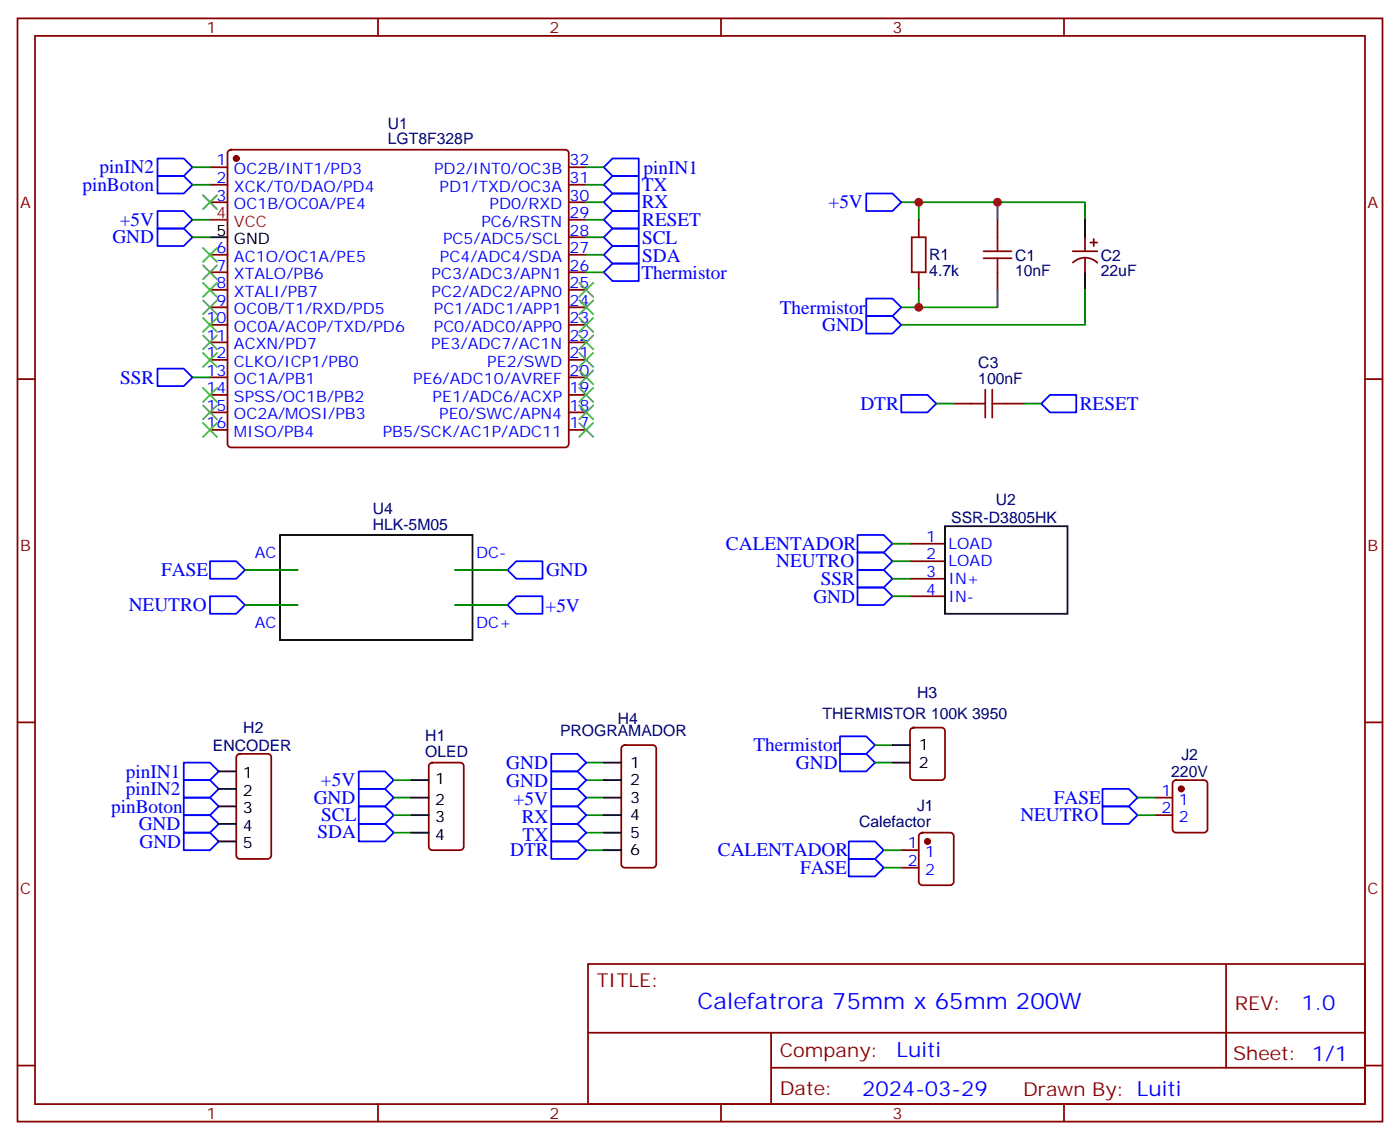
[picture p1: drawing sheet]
<svg xmlns="http://www.w3.org/2000/svg" width="282mm" height="230mm" viewBox="0 0 282 230" stroke-linecap="round" stroke-linejoin="round" font-family="sans-serif">
<g fill="none" stroke="#870000" stroke-width=".35">
<path d="M3.5 3.7h275.2v222.3h-275.2zM7.1 7.2h268.1v215.2h-268.1zM76.2 3.7v3.5M145.3 3.7v3.5M214.5 3.7v3.5M42.3 33.7h3.6M42.3 37.2h3.6M46.1 30.4l.5-.2h67.3a.71 .71 0 0 1 .8 .7v58.5a.76 .76 0 0 1-.8 .7h-67.3a.76 .76 0 0 1-.7-.7v-58.5zM114.7 33.7h3.5M114.7 37.2h3.5M42.3 40.7h3.6M42.3 51.3h3.6"/>
<path d="M42.3 54.9h3.6M42.3 58.4h3.6M114.7 40.7h3.5M114.7 51.3h3.5M114.7 54.9h3.5M114.7 58.4h3.5M114.7 47.8h3.5M114.7 44.3h3.5M185.2 44.3v3.5M185.2 54.9v3.5M201.1 44.3v3.5M201.1 54.9v3.5"/>
<path d="M216.3 50.6h4.9M216.3 52.9a3.5 3.5 0 0 1 4.9 0M218.7 47.8v2.8M218.7 52v2.9M219.8 48.9h1.4M220.5 48.2v1.4M3.5 76.4h3.6M42.3 61.9h3.6M42.3 65.4h3.6M42.3 69h3.6M42.3 72.5h3.6M42.3 76h3.6"/>
<path d="M42.3 79.6h3.6M114.7 61.9h3.5M114.7 65.4h3.5M114.7 69h3.5M114.7 72.5h3.5M114.7 76h3.5M114.7 79.6h3.5M275.2 76.4h3.5M42.3 83.1h3.6M42.3 86.6h3.6M114.7 83.1h3.5M114.7 86.6h3.5"/>
<path d="M192.3 81.3h3.5M202.8 81.3h3.6M52.9 114.8h7.1M91.7 114.8h7.1M183.4 109.5h7.1M183.4 113.1h7.1M183.4 116.6h7.1M52.9 121.9h7.1M91.7 121.9h7.1M183.4 120.1h7.1M3.5 145.5h3.6M47.9 152.1l.4-.2h5.7a.71 .71 0 0 1 .7 .7v19.7a.76 .76 0 0 1-.7 .7h-5.7a.76 .76 0 0 1-.7-.7v-19.7z"/>
<path d="M86.7 153.8l.4-.2h5.7a.71 .71 0 0 1 .7 .7v16.3a.76 .76 0 0 1-.7 .7h-5.7a.76 .76 0 0 1-.7-.7v-16.3zM125.5 150.3l.4-.2h5.7a.71 .71 0 0 1 .7 .7v23.3a.76 .76 0 0 1-.7 .7h-5.7a.76 .76 0 0 1-.7-.7v-23.3zM183.7 146.8l.4-.2h5.7a.71 .71 0 0 1 .7 .7v9.2a.76 .76 0 0 1-.7 .7h-5.7a.76 .76 0 0 1-.7-.7v-9.2zM236.6 157.4l.5-.2h5.6a.71 .71 0 0 1 .7 .7v9.1a.76 .76 0 0 1-.7 .7h-5.6a.76 .76 0 0 1-.7-.7v-9.1zM275.2 145.5h3.5M181.7 171.3h3.5M181.7 174.8h3.5M185.4 168l.5-.3h5.7a.71 .71 0 0 1 .7 .8v9.1a.76 .76 0 0 1-.7 .7h-5.7a.76 .76 0 0 1-.7-.7v-9.1zM232.8 160.7h3.6M232.8 164.2h3.6M118.5 194.2h156.7v28.2h-156.7zM247.2 194.2v20.9"/>
<path d="M3.5 214.7h3.6M118.6 208.1h156.4M155.4 215.1h119.6M155.4 208.1v14.1M275.2 214.7h3.5M76.2 222.4v3.6M145.3 222.4v3.6M214.5 222.4v3.6"/>
</g>
<g fill="#870000" stroke="#870000" stroke-width=".35">
<circle cx="47.6" cy="31.9" r=".53"/>
<circle cx="238.1" cy="158.9" r=".53"/>
<circle cx="187" cy="169.5" r=".53"/>
</g>
<path d="M42.3 44.3h3.6" fill="none" stroke="#f00" stroke-width=".35"/>
<g fill="none" stroke="#000" stroke-width=".35">
<path d="M42.3 47.8h3.6M218.7 44.3v3.5M218.7 54.9v3.5M56.4 107.8h38.8v21.1h-38.8zM190.5 106h24.7v17.6h-24.7zM44.1 155.4h3.5M44.1 158.9h3.5M82.9 157.2h3.5M121.7 157.2h3.5M121.7 153.6h3.5M179.9 150.1h3.5M179.9 153.6h3.5"/>
<path d="M44.1 162.5h3.5M44.1 166h3.5M44.1 169.5h3.5M82.9 160.7h3.5M82.9 164.2h3.5M82.9 167.7h3.5M121.7 160.7h3.5M121.7 164.2h3.5M121.7 167.7h3.5M121.7 171.3h3.5"/>
</g>
<g fill="none" stroke="#00f" stroke-width=".35">
<path d="M31.7 35.5h5.3l1.8 1.7-1.8 1.8h-5.3zM31.7 31.9h5.3l1.8 1.8-1.8 1.8h-5.3zM121.7 33.7l1.8-1.8h5.3v3.6h-5.3zM121.7 37.2l1.8-1.7h5.3v3.5h-5.3zM174.6 39h5.3l1.8 1.7-1.8 1.8h-5.3zM31.7 46h5.3l1.8 1.8-1.8 1.8h-5.3zM31.7 42.5h5.3l1.8 1.8-1.8 1.7h-5.3zM121.7 54.9l1.8-1.8h5.3v3.5h-5.3zM121.7 51.3l1.8-1.7h5.3v3.5h-5.3zM121.7 47.8l1.8-1.8h5.3v3.6h-5.3zM121.7 40.7l1.8-1.7h5.3v3.5h-5.3zM121.7 44.3l1.8-1.8h5.3v3.5h-5.3z"/>
<path d="M31.7 74.3h5.3l1.8 1.7-1.8 1.8h-5.3zM174.6 60.1h5.3l1.8 1.8-1.8 1.8h-5.3zM174.6 63.7h5.3l1.8 1.7-1.8 1.8h-5.3zM181.7 79.6h5.3l1.7 1.7-1.7 1.8h-5.3zM209.9 81.3l1.8-1.7h5.3v3.5h-5.3zM42.3 113.1h5.3l1.8 1.7-1.8 1.8h-5.3zM102.3 114.8l1.8-1.7h5.3v3.5h-5.3zM172.9 118.4h5.3l1.7 1.7-1.7 1.8h-5.3zM172.9 114.8h5.3l1.7 1.8-1.7 1.8h-5.3zM172.9 111.3h5.3l1.7 1.8-1.7 1.7h-5.3zM172.9 107.8h5.3l1.7 1.7-1.7 1.8h-5.3zM42.3 120.1h5.3l1.8 1.8-1.8 1.7h-5.3z"/>
<path d="M102.3 121.9l1.8-1.8h5.3v3.5h-5.3zM37 157.2h5.3l1.8 1.7-1.8 1.8h-5.3zM37 153.6h5.3l1.8 1.8-1.8 1.8h-5.3zM72.3 155.4h5.3l1.8 1.8-1.8 1.7h-5.3zM72.3 158.9h5.3l1.8 1.8-1.8 1.8h-5.3zM111.1 158.9h5.3l1.8 1.8-1.8 1.8h-5.3zM111.1 155.4h5.3l1.8 1.8-1.8 1.7h-5.3zM111.1 151.9h5.3l1.8 1.7-1.8 1.8h-5.3zM169.3 148.3h5.3l1.8 1.8-1.8 1.8h-5.3zM169.3 151.9h5.3l1.8 1.7-1.8 1.8h-5.3zM222.2 158.9h5.3l1.8 1.8-1.8 1.8h-5.3zM37 160.7h5.3l1.8 1.8-1.8 1.7h-5.3z"/>
<path d="M37 167.7h5.3l1.8 1.8-1.8 1.8h-5.3zM37 164.2h5.3l1.8 1.8-1.8 1.7h-5.3zM72.3 166h5.3l1.8 1.7-1.8 1.8h-5.3zM72.3 162.5h5.3l1.8 1.7-1.8 1.8h-5.3zM111.1 169.5h5.3l1.8 1.8-1.8 1.7h-5.3zM111.1 162.5h5.3l1.8 1.7-1.8 1.8h-5.3zM111.1 166h5.3l1.8 1.7-1.8 1.8h-5.3zM171.1 173h5.3l1.8 1.8-1.8 1.8h-5.3zM171.1 169.5h5.3l1.8 1.8-1.8 1.7h-5.3zM222.2 162.5h5.3l1.8 1.7-1.8 1.8h-5.3z"/>
</g>
<g fill="none" stroke="#008700" stroke-width=".35">
<path d="M38.8 37.2h3.5M38.8 33.7h3.5M118.2 37.2h3.5M118.2 33.7h3.5M38.8 47.8h3.5M38.8 44.3h3.5M118.2 47.8h3.5M118.2 44.3h3.5M118.2 51.3h3.5M118.2 54.9h3.5M118.2 40.7h3.5M181.7 40.7h37v3.6"/>
<path d="M185.2 40.7v3.6M185.2 58.4v3.5M201.1 58.4v3.5h-19.4M201.1 40.7v3.6M218.7 58.4v7h-37M38.8 76h3.5M188.7 81.3h3.6M206.4 81.3h3.5M49.4 114.8h10.6M91.7 114.8h10.6M179.9 116.6h3.5M179.9 113.1h3.5"/>
<path d="M179.9 109.5h3.5M49.4 121.9h10.6M91.7 121.9h10.6M179.9 120.1h3.5M79.4 157.2h3.5M118.2 157.2h3.5M118.2 153.6h3.5M176.4 153.6h3.5M176.4 150.1h3.5M79.4 164.2h3.5M79.4 167.7h3.5M79.4 160.7h3.5"/>
<path d="M118.2 171.3h3.5M118.2 164.2h3.5M118.2 167.7h3.5M118.2 160.7h3.5M178.2 171.3h3.5M178.2 174.8h3.5M229.3 164.2h3.5M229.3 160.7h3.5"/>
</g>
<g fill="none" stroke="#3c3" stroke-width=".35">
<path d="M40.9 39.3l2.8 2.9M43.7 39.3l-2.8 2.9M40.9 49.9l2.8 2.8M40.9 53.4l2.8 2.9M40.9 57l2.8 2.8M43.7 49.9l-2.8 2.8M43.7 53.4l-2.8 2.9M43.7 57l-2.8 2.8M116.8 57l2.8 2.8M119.6 57l-2.8 2.8M40.9 60.5l2.8 2.8M40.9 64l2.8 2.9"/>
<path d="M40.9 67.6l2.8 2.8M40.9 71.1l2.8 2.8M40.9 78.1l2.8 2.9M43.7 60.5l-2.8 2.8M43.7 64l-2.8 2.9M43.7 67.6l-2.8 2.8M43.7 71.1l-2.8 2.8M43.7 78.1l-2.8 2.9M116.8 78.1l2.8 2.9M116.8 74.6l2.8 2.8M116.8 71.1l2.8 2.8M116.8 67.6l2.8 2.8"/>
<path d="M116.8 64l2.8 2.9M116.8 60.5l2.8 2.8M119.6 78.1l-2.8 2.9M119.6 74.6l-2.8 2.8M119.6 71.1l-2.8 2.8M119.6 67.6l-2.8 2.8M119.6 64l-2.8 2.9M119.6 60.5l-2.8 2.8M40.9 81.7l2.8 2.8M40.9 85.2l2.8 2.8M43.7 81.7l-2.8 2.8M43.7 85.2l-2.8 2.8"/>
<path d="M116.8 85.2l2.8 2.8M116.8 81.7l2.8 2.8M119.6 85.2l-2.8 2.8M119.6 81.7l-2.8 2.8"/>
</g>
<path d="M183.8 47.8h2.8v7.1h-2.8zM198.3 52h5.6M198.3 50.6h5.6M201.1 47.8v2.8M201.1 52v2.9M198.6 78.5v5.6M200 78.5v5.6M195.8 81.3h2.8M200 81.3h2.8" fill="none" stroke="#a10000" stroke-width=".35"/>
<g fill="#c00">
<circle cx="185.2" cy="40.7" r=".88"/>
<circle cx="201.1" cy="40.7" r=".88"/>
<circle cx="185.2" cy="61.9" r=".88"/>
</g>
<text font-size="4.6" fill="#00f" x="140.6" y="203.2">Calefatrora 75mm x 65mm 200W</text>
<g font-size="4.2" fill="#00f">
<text x="262.3" y="203.5">1.0</text>
<text x="180.7" y="213">Luiti</text>
<text x="173.8" y="220.8">2024-03-29</text>
</g>
<g font-size="3.9" fill="#00f">
<text x="20.1" y="34.9">pinIN2</text>
<text x="129.7" y="35">pinIN1</text>
<text x="16.6" y="38.5">pinBoton</text>
<text x="129.4" y="38.4">TX</text>
<text x="129.4" y="42">RX</text>
<text x="167" y="41.9">+5V</text>
<text x="24.1" y="45.4">+5V</text>
<text x="129.5" y="45.5">RESET</text>
<text x="22.7" y="49.1">GND</text>
<text x="129.4" y="49.2">SCL</text>
<text x="129.4" y="52.7">SDA</text>
<text x="129.3" y="56.2">Thermistor</text>
<text x="157.2" y="63.2">Thermistor</text>
<text x="165.7" y="66.8">GND</text>
<text x="24.2" y="77.3">SSR</text>
<text x="173.4" y="82.6">DTR</text>
<text x="217.7" y="82.5">RESET</text>
<text x="146.3" y="110.8">CALENTADOR</text>
<text x="32.5" y="116.1">FASE</text>
<text x="110.1" y="116">GND</text>
<text x="156.5" y="114.3">NEUTRO</text>
<text x="165.5" y="117.9">SSR</text>
<text x="26" y="123.1">NEUTRO</text>
<text x="110" y="123.2">+5V</text>
<text x="164" y="121.4">GND</text>
<text x="102.1" y="155">GND</text>
<text x="151.9" y="151.4">Thermistor</text>
<text x="160.4" y="155">GND</text>
<text x="25.4" y="160.2">pinIN2</text>
<text x="25.4" y="156.7">pinIN1</text>
<text x="63.2" y="161.9">GND</text>
<text x="64.7" y="158.4">+5V</text>
<text x="102.1" y="158.5">GND</text>
<text x="212.4" y="161.9">FASE</text>
<text x="22.4" y="163.7">pinBoton</text>
<text x="28" y="167.2">GND</text>
<text x="64.8" y="165.3">SCL</text>
<text x="103.5" y="162.1">+5V</text>
<text x="105.2" y="165.8">RX</text>
<text x="205.7" y="165.4">NEUTRO</text>
<text x="28.1" y="170.7">GND</text>
<text x="64" y="168.9">SDA</text>
<text x="102.8" y="172.5">DTR</text>
<text x="105.4" y="169.4">TX</text>
<text x="144.7" y="172.5">CALENTADOR</text>
<text x="161.3" y="176">FASE</text>
</g>
<g font-size="3.9" fill="#800">
<text x="120.3" y="198.8">TITLE:</text>
<text x="248.9" y="203.5">REV:</text>
<text x="157.2" y="213">Company:</text>
<text x="248.6" y="213.6">Sheet: 1/1</text>
<text x="157.2" y="220.7">Date:</text>
<text x="206.2" y="220.8">Drawn By: Luiti</text>
</g>
<g font-size="3.2" fill="#800">
<text x="41.6" y="6.7">1</text>
<text x="110.8" y="6.7">2</text>
<text x="179.9" y="6.7">3</text>
<text x="4.1" y="41.8">A</text>
<text x="275.7" y="41.8">A</text>
<text x="4.1" y="110.9">B</text>
<text x="275.7" y="110.9">B</text>
<text x="4.1" y="180.1">C</text>
<text x="275.7" y="180.1">C</text>
<text x="41.6" y="225.4">1</text>
<text x="110.8" y="225.4">2</text>
<text x="179.9" y="225.4">3</text>
</g>
<g font-size="3.2" fill="#000080">
<text x="78.2" y="29.1">LGT8F328P</text>
<text x="78.2" y="25.9">U1</text>
<text x="187.3" y="52.5">R1</text>
<text x="204.6" y="52.5">C1</text>
<text x="221.9" y="52.5">C2</text>
<text x="187.3" y="55.7">4.7k</text>
<text x="204.6" y="55.6">10nF</text>
<text x="221.9" y="55.6">22uF</text>
<text x="197.2" y="77.4">100nF</text>
<text x="197.2" y="74.2">C3</text>
<text x="200.7" y="101.8">U2</text>
<text x="75.1" y="106.7">HLK-5M05</text>
<text x="75.1" y="103.5">U4</text>
<text x="191.8" y="105.4">SSR-D3805HK</text>
<text x="184.9" y="140.7">H3</text>
<text x="49" y="147.7">H2</text>
<text x="85.7" y="149.4">H1</text>
<text x="112.9" y="148.3">PROGRAMADOR</text>
<text x="124.5" y="145.8">H4</text>
<text x="165.8" y="144.8">THERMISTOR 100K 3950</text>
<text x="42.9" y="151.2">ENCODER</text>
<text x="85.7" y="152.6">OLED</text>
<text x="238.1" y="153">J2</text>
<text x="236.1" y="156.5">220V</text>
<text x="173.2" y="166.7">Calefactor</text>
<text x="184.9" y="163.5">J1</text>
</g>
<g font-size="3.2" fill="#00f">
<text x="43.7" y="33.3">1</text>
<text x="47.2" y="35.1">OC2B/INT1/PD3</text>
<text x="87.5" y="35.1">PD2/INT0/OC3B</text>
<text x="114.8" y="33.3">32</text>
<text x="43.7" y="36.9">2</text>
<text x="43.7" y="40.4">3</text>
<text x="47.2" y="38.6">XCK/T0/DAO/PD4</text>
<text x="88.6" y="38.6">PD1/TXD/OC3A</text>
<text x="114.8" y="40.4">30</text>
<text x="114.8" y="36.9">31</text>
<text x="47.2" y="42.2">OC1B/OC0A/PE4</text>
<text x="97.1" y="45.7">PC6/RSTN</text>
<text x="98.7" y="42.2">PD0/RXD</text>
<text x="114.8" y="47.4">28</text>
<text x="114.8" y="43.9">29</text>
<text x="43.7" y="51">6</text>
<text x="47.2" y="52.7">AC1O/OC1A/PE5</text>
<text x="88.7" y="52.7">PC4/ADC4/SDA</text>
<text x="89.3" y="49.2">PC5/ADC5/SCL</text>
<text x="114.8" y="51">27</text>
<text x="43.7" y="54.5">7</text>
<text x="43.7" y="58">8</text>
<text x="47.2" y="56.3">XTALO/PB6</text>
<text x="47.2" y="59.8">XTALI/PB7</text>
<text x="87" y="59.8">PC2/ADC2/APN0</text>
<text x="87" y="56.3">PC3/ADC3/APN1</text>
<text x="114.8" y="58">25</text>
<text x="114.8" y="54.5">26</text>
<text x="41.7" y="65.1">10</text>
<text x="43.7" y="61.6">9</text>
<text x="47.2" y="63.3">OC0B/T1/RXD/PD5</text>
<text x="87.5" y="63.3">PC1/ADC1/APP1</text>
<text x="114.8" y="65.1">23</text>
<text x="114.8" y="61.6">24</text>
<text x="41.7" y="68.6">11</text>
<text x="47.2" y="66.9">OC0A/AC0P/TXD/PD6</text>
<text x="47.2" y="70.4">ACXN/PD7</text>
<text x="86.9" y="70.4">PE3/ADC7/AC1N</text>
<text x="87.5" y="66.9">PC0/ADC0/APP0</text>
<text x="114.8" y="68.6">22</text>
<text x="41.7" y="72.1">12</text>
<text x="41.7" y="75.7">13</text>
<text x="47.2" y="73.9">CLKO/ICP1/PB0</text>
<text x="47.2" y="77.4">OC1A/PB1</text>
<text x="83.3" y="77.4">PE6/ADC10/AVREF</text>
<text x="98.2" y="73.9">PE2/SWD</text>
<text x="114.8" y="75.7">20</text>
<text x="114.8" y="72.1">21</text>
<text x="41.7" y="79.2">14</text>
<text x="41.7" y="82.7">15</text>
<text x="47.2" y="81">SPSS/OC1B/PB2</text>
<text x="87.2" y="81">PE1/ADC6/ACXP</text>
<text x="114.8" y="82.7">18</text>
<text x="114.8" y="79.2">19</text>
<text x="41.7" y="86.3">16</text>
<text x="47.2" y="84.5">OC2A/MOSI/PB3</text>
<text x="47.2" y="88">MISO/PB4</text>
<text x="77.2" y="88">PB5/SCK/AC1P/ADC11</text>
<text x="88.5" y="84.5">PE0/SWC/APN4</text>
<text x="114.8" y="86.3">17</text>
<text x="51.4" y="112.4">AC</text>
<text x="96" y="112.4">DC-</text>
<text x="186.7" y="109.2">1</text>
<text x="186.7" y="112.7">2</text>
<text x="191.2" y="110.6">LOAD</text>
<text x="186.7" y="116.2">3</text>
<text x="186.7" y="119.8">4</text>
<text x="191.2" y="114.1">LOAD</text>
<text x="191.2" y="117.7">IN+</text>
<text x="191.2" y="121.2">IN-</text>
<text x="51.4" y="126.5">AC</text>
<text x="96" y="126.5">DC+</text>
<text x="234.2" y="160.3">1</text>
<text x="234.2" y="163.9">2</text>
<text x="237.7" y="162.1">1</text>
<text x="237.7" y="165.6">2</text>
<text x="183" y="170.9">1</text>
<text x="186.5" y="172.7">1</text>
<text x="183" y="174.4">2</text>
<text x="186.5" y="176.2">2</text>
</g>
<g font-size="3.2" fill="#f00">
<text x="43.7" y="43.9">4</text>
<text x="47.2" y="45.7">VCC</text>
</g>
<g font-size="3.2">
<text x="43.7" y="47.4">5</text>
<text x="47.2" y="49.2">GND</text>
<text x="127" y="154.7">1</text>
<text x="185.2" y="151.2">1</text>
<text x="185.2" y="154.7">2</text>
<text x="48.9" y="156.8">1</text>
<text x="48.9" y="160.3">2</text>
<text x="87.7" y="157.9">1</text>
<text x="127" y="158.2">2</text>
<text x="127" y="161.7">3</text>
<text x="48.9" y="163.9">3</text>
<text x="48.9" y="167.4">4</text>
<text x="87.7" y="162.1">2</text>
<text x="87.7" y="165.6">3</text>
<text x="127" y="165.3">4</text>
<text x="48.9" y="170.9">5</text>
<text x="87.7" y="169.2">4</text>
<text x="127" y="168.8">5</text>
<text x="127" y="172.3">6</text>
</g>
</svg>
